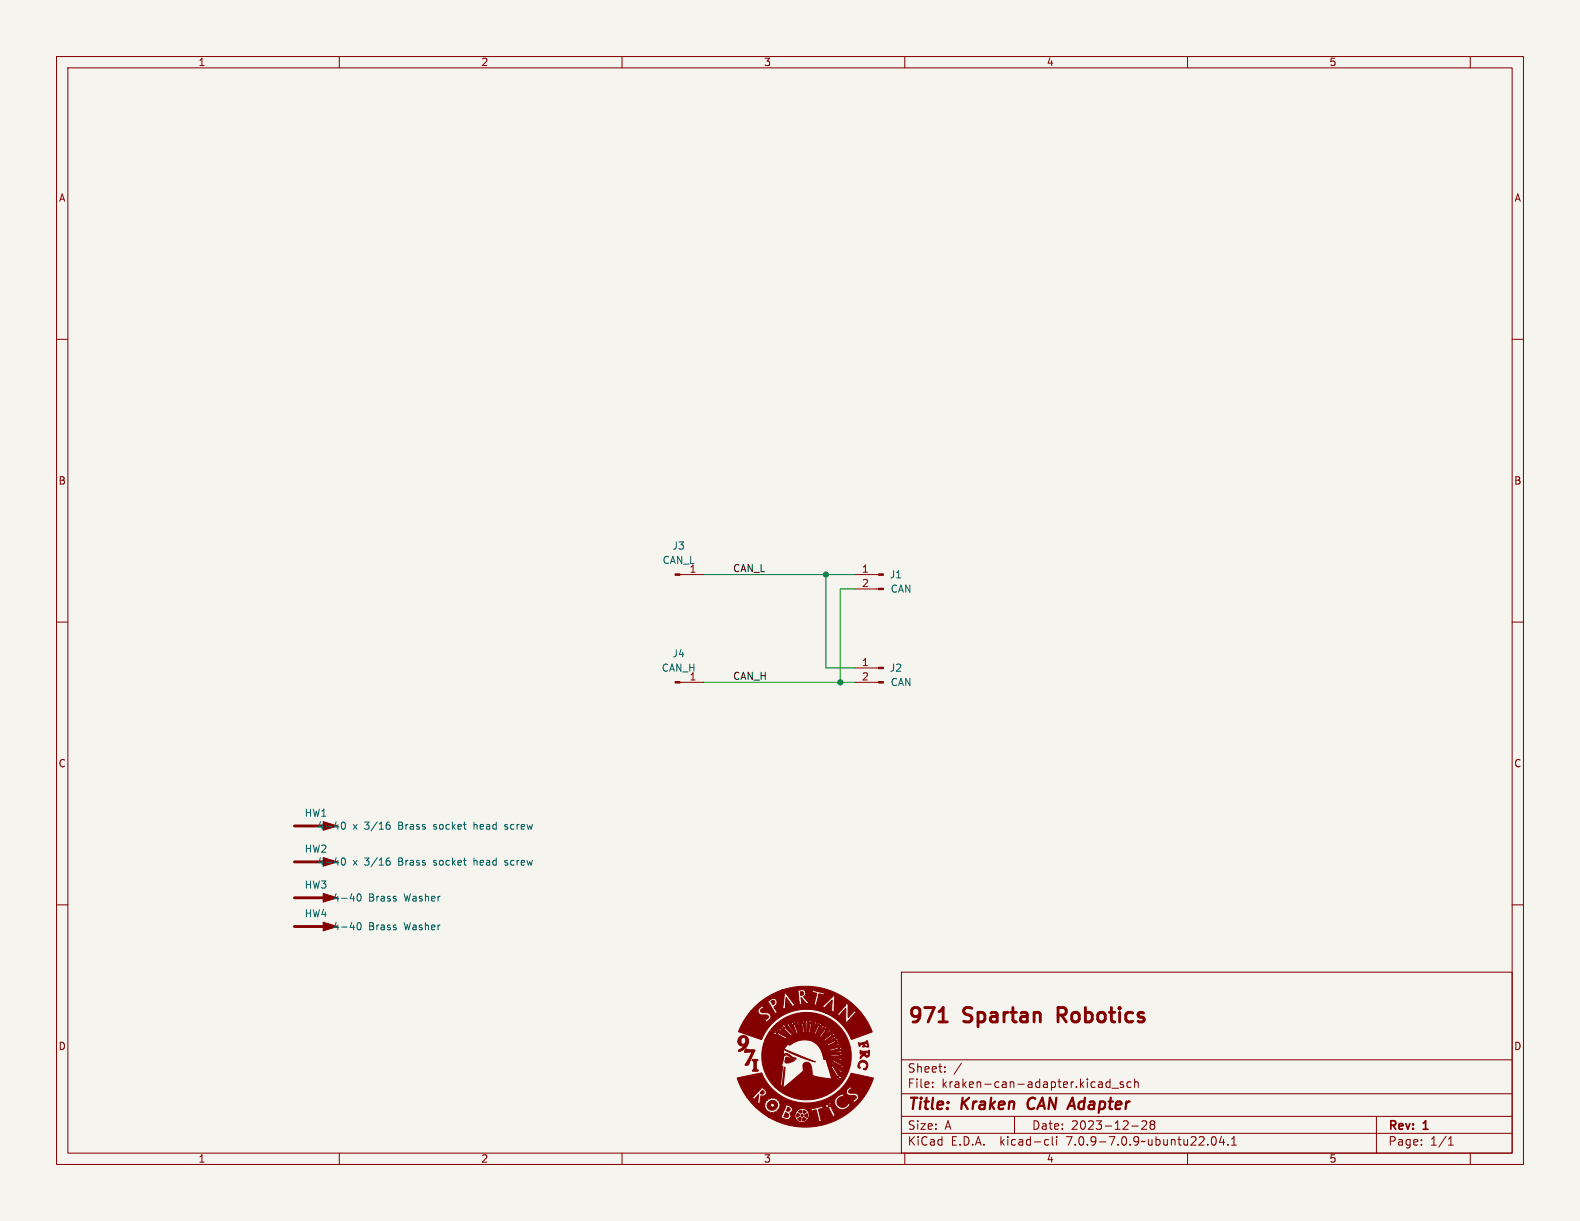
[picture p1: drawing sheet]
<svg xmlns="http://www.w3.org/2000/svg" width="279mm" height="216mm" viewBox="0 0 279 216" stroke-linecap="round" stroke-linejoin="round" font-family="sans-serif">
<path d="M0 0h279.4v215.9h-279.4z" fill="#f5f4ef" stroke="#f5f4ef" stroke-width=".18"/>
<g fill="none" stroke="#840000" stroke-width=".18">
<path d="M10 10h259.4v195.9h-259.4zM12 12h255.4v191.9h-255.4zM60 10v2M110 10v2M160 10v2M210 10v2M260 10v2M10 60h2M267.4 60h2M10 110h2M120.2 101.6h4.3M151.1 118.1h4.2"/>
<path d="M151.1 104.1h4.2M151.1 101.6h4.2M267.4 110h2M120.2 120.7h4.3M151.1 120.7h4.2M10 160h2M267.4 160h2M159.4 171.9h108v32h-108zM159.4 197.4h108M159.4 193.4h108M159.4 187.4h108M164.9 192.1v.2"/>
<path d="M164.9 191.4v.1M167.1 189.4v.2M167.1 188.7v.1M170 188l-1.3 1.9M179.4 197.4v3M196.3 190.8v1.5M196.3 191.4l-.4-.1-.3 .3v.4l.1 .2h.6M196.6 192.4h1.2M198.6 191.4l-.3-.1-.2 .2v.2l.5 .2v.3h-.5M200 191.4l-.4-.1-.3 .3v.4l.1 .2h.6M200.1 199.1h1.2M200.6 191.4l.3-.1 .3 .1 .1 .9"/>
<path d="M200.6 190.8v1.5M202.1 198.2l.5 .1 .2 .3-.9 1.1h.9M203.6 198.8l-.2-.3 .2-.3 .5 .1 .1 .2-.3 .3M203.6 198.8l-.2 .3v.3l.2 .3 .5-.1 .1-.2-.1-.4-.2-.2M203.6 198.8h.3M243.4 197.4v6.5M60 203.9v2M110 203.9v2M159.4 200.4h108M160 203.9v2M185 201.5l.4 .1M185.4 202.4l-.4 .1"/>
<path d="M186.1 201v1.3l.2 .2M186.9 201v.1M186.9 201.5v1M210 203.9v2M214.4 201.1l.2-.1a.81 .81 0 0 1 .6 .6 .81 .81 0 0 1-.3 .8l-.2 .1a.81 .81 0 0 1-.6-.6 .81 .81 0 0 1 .3-.8zM216 200.9l-.4 1.1h1M216.4 201.5v1M217.1 202.3v.2M217.8 202.5h.8M217.8 201.4l.4-.4v1.5M251.4 202.3v.2M251.4 201.6v.1"/>
<path d="M256.1 202.5h.9M256.1 201.4l.5-.4v1.5M260 203.9v2"/>
</g>
<path d="M182 194.4a1.27 1.27 0 0 0 0 1.6" fill="none" stroke="#840000" stroke-width=".4"/>
<path d="M52.1 158.8h6.3M52.1 152.4h6.3M52.1 146.1h6.3M52.1 163.8h6.3M187.1 179.5h1M188.1 178.2h-1v2.5M166.1 180.7h1.4" fill="none" stroke="#840000" stroke-width=".51"/>
<g fill="#840000" stroke="#840000" stroke-width=".18">
<path d="M130.4 190.6l4.3-.9a8.5 8.5 0 0 0 10 5.1h2.9l.1 .6 .5 .6-.1 .1h.3a1.43 1.43 0 0 0 1.9-.8l-.2-.3-.4 .5a.99 .99 0 0 1-1.6-.3 .99 .99 0 0 1 1-1.4l.1 .2 .2-.1-.2-.2a.32 .32 0 0 0-.2-.3 .32 .32 0 0 0-.4 .2l-.8 .6-.2 .6h-2.9a8.4 8.4 0 0 0 3.4-1.8l1.5 .1a.66 .66 0 0 0 .6 .6h.6a.42 .42 0 0 1 .6 .2 .42 .42 0 0 1-.4 .6l-.1-.1a.22 .22 0 0 0-.1 .2 .22 .22 0 0 0 .2 .2 .17 .17 0 0 0 .2 .2 .17 .17 0 0 0 .1-.2v-.1a.76 .76 0 0 0 .4-1.1l-.4-.3h-1a.35 .35 0 0 1-.2-.5 .35 .35 0 0 1 .5-.1l.1-.2-.4-.4-.5 .5-.2 .4h-1.5l.2-.1a13.7 13.7 0 0 0 2.3-3.1l3.8 .8a3.3 3.3 0 0 1-.7 1.8 12.7 12.7 0 0 1-17.9 5.1h2.1l.4 .2a1.45 1.45 0 0 0 1.2 .2l.4-.4v-.3h.6l.1 .1-.1 .1 .1 .1-.1 .1 .2 .1-.1 .1h.1l-.1 .1 .2 .1-.1 .1h.2v.1h.1l.1 .2 .1-.1 .2 .2 .1-.1 .1 .2 .1-.1 .3 .1 .1-.1h.1v-.1l.2 .1v-.2l.1 .1v-.2l.2 .1v-.2h.2l-.1-.1h.2l-.1-.2h.2l-.1-.1 .1-.1v-.3l.1-.1-.1-.1 .1-.1-.2-.2 .1-.1-.1-.1v-.1h-.2l.1-.2h-.2l.1-.1h-.2v-.1h-.1l-.1-.1-.1 .1-.1-.2h1.2l.2 .7 .1-.2 .6-.2 .4 1.6a.22 .22 0 0 1 .1 .3 .22 .22 0 0 1-.2 .1l.2 .2 .6-.2 .1-.2a.4 .4 0 0 1-.5-.5l-.1-.7a.41 .41 0 0 1-.1-.6 .41 .41 0 0 1 .6-.1v.1a.34 .34 0 0 0 .2-.3 .34 .34 0 0 0-.1-.3h.5l.1 .1a.86 .86 0 0 1 .8 .9l.2 .5a.28 .28 0 0 0 .2 .4 .28 .28 0 0 0 .4-.2l-.3-.6a1.42 1.42 0 0 1-.3-1.5l-.1-.1a.21 .21 0 0 0-.3-.2 .21 .21 0 0 0-.1 .3l-.3 .2v-.4l-.3 .6h-.5l-.1-.1-.1 .1-1.6 .4h-2.3v.1l-.1-.1-.1 .2-.1-.1v.2h-.2l.1 .1-.3 .1 .1 .1-.1-.1v.2l-.1 .1 .1 .1h-.2l.1 .2-.1 .1h-.6l-.2-.4a.68 .68 0 0 0 .4-.8 .68 .68 0 0 0-.7-.5l-.5-.2 .1 .3-.2 .5-.6 1.3-.2-.1-.1 .2h-2.1l-2.2-1.8 1.7 .1 .1 .3-.2 .2 .3-.1 .1 .2v.3l.2-.1 .4 .1v.2l.4-.2 .2 .2 .1-.2 .2-.1 .3 .1a.36 .36 0 0 1 .4-.5v-.2l.3-.3a.28 .28 0 0 1-.2-.2 .28 .28 0 0 1 .2-.3 .28 .28 0 0 1-.3-.2 .28 .28 0 0 1 .2-.3 .31 .31 0 0 1-.4-.1 .31 .31 0 0 1-.1-.4 .28 .28 0 0 1-.4 .1 .28 .28 0 0 1-.1-.3 .34 .34 0 0 1-.4 .2 .34 .34 0 0 1-.3-.2 .3 .3 0 0 1-.2 .3 .3 .3 0 0 1-.3-.1v.2l-.2 .2h-.3a.31 .31 0 0 1 .1 .4 .31 .31 0 0 1-.4 .1 .3 .3 0 0 1 .3 .3 .3 .3 0 0 1-.3 .3h-1.4l-1.6-1.8h.9l.6 .6a.94 .94 0 0 1 .6-.9l.1-.1-.2 1.2a.59 .59 0 0 0 .5 .6 .84 .84 0 0 1 0-1v-.3a.32 .32 0 0 1 .5-.2h.1a.69 .69 0 0 0 .5-.7 .69 .69 0 0 0-.6-.6l-.4-.3v.2l-1.4 1.6-.2-.1h-1l-1.1-1.8z"/>
<path d="M136.9 181.4l.4-.3h1.8l1.3 1.8 .2-.1 3.6 .1 .7-1.4a.45 .45 0 0 0 .4-.3 .45 .45 0 0 0-.1-.5l-.1 .3h-.2v-.3l-.3 .3v.5l-.6 1.3h-3.4l-1-1.5-.1-.5h.4l.1 .3a3.2 3.2 0 0 1 .9 1.7l.2-.1 2.6 .1 .8-2.2-.1-.1-.1 .2-.1-.2-.1 .1v.3l-.6 1.8h-2.4l-.5-1.3 .1-.6-.3-.3h.4l.2 .4 .5 1.8 .2-.1-.4-1.9h.3l.2 .4 .2 1.5 1.2 .1 .1-.5a2.35 2.35 0 0 1 .4-1.5l-.1-.4-.1 .3-.2-.1 .1-.3a.62 .62 0 0 0-.2 .9l-.2 1.5h-.8l-.2-1.6 .2-.5h.2l.1 .3v1.6a.13 .13 0 0 0 0 .2 .13 .13 0 0 0 .2-.1v-1.7l.2-.4-.1-.1a.17 .17 0 0 1-.2 .2 .17 .17 0 0 1-.1-.3l-.1 .3h-.2l-.3-.4 .1 .3-.2 .1-.2-.2v.4h-.3v-.3l-.2-.1v.3l-.2-.2-.5 .1-.1 .3h-.1l-.1-.3-.2 .3h-.5a.18 .18 0 0 1 0 .3 .18 .18 0 0 1-.2 0 .18 .18 0 0 1-.1-.2v.2h-1.8a7.8 7.8 0 0 1 10.2-.5 7.8 7.8 0 0 1 1.9 10.1 8 8 0 0 1-12.4 1.4l1 .1 .3-.3 .4-3.2 .1 .1-.3 3.6 3.3-2.8 .3-.4a1.04 1.04 0 0 1 .2-1.3 .9 .9 0 0 1 1.2 1l.1 .6a.61 .61 0 0 0 .7 .9l2.8 .4-.7-2.3h.5l.4 .7a2.12 2.12 0 0 1 .7 1.6l.4 .3v-.4h.2l.1 .3a.55 .55 0 0 0 .1-.6 .55 .55 0 0 0-.6-.3l-1-1.7-.8 .1-.1-.5h.6l.4 .2 1.2 1.2 .2 .4h.3a.17 .17 0 0 1-.2-.1 .17 .17 0 0 1 .1-.2 .17 .17 0 0 1 .2 .1l-1.6-1.4-.2-.4h-.3a.16 .16 0 0 1 .2 .2 .16 .16 0 0 1-.3 0h-.6l-.2-.5h.9l.6 .4a2.37 2.37 0 0 1 1.3 .9l.4-.1-.2-.1v-.2h.3l-.3-.3h-.5l-1.5-.8-.1 .2h-.9v-.2h-.4l-.1-.2a3.4 3.4 0 0 0-3.1-3.2 4.1 4.1 0 0 0-2.8 .9l-.4-.2-.7 .9 5.6 2.3-3.2-1.1-2.4-1.2v1a1.03 1.03 0 0 1 1.5 .4l.7 .2v.2l-.6-.1-1.1-.7-.5 .2-.1 .7-.3 1.1 .2 .1-.4 3.5h-1a7.6 7.6 0 0 1-2-7.6l4.6 .1a6 6 0 0 1 3-1 3.7 3.7 0 0 1 3.3 3.5l-.1-.6h.4l.1 .4 .1-.1a.3 .3 0 0 0 0-.3 .3 .3 0 0 0-.3-.1 .45 .45 0 0 1-.5-.6l.4-.1 .1 .3h.1a.36 .36 0 0 0-.1-.4 .36 .36 0 0 0-.5 .1l-.2-.3a.24 .24 0 0 1-.1-.4 .24 .24 0 0 1 .4 .1l.1 .1h.1l-.2-.5-.6 .2-.1-.1a.32 .32 0 0 1-.3-.3 .32 .32 0 0 1 .3-.3l.2 .2h.2l-.4-.4-.4 .4-.3-.3a.24 .24 0 0 1-.3-.2 .24 .24 0 0 1 .2-.3l.4 .2v-.1l-.6-.3a.35 .35 0 0 1-.1 .5 .35 .35 0 0 1-.5-.1 .3 .3 0 0 1-.3-.2 .3 .3 0 0 1 0-.3l.5 .1v-.1l-.7-.2v.5h-.9a.18 .18 0 0 1-.1-.3 .18 .18 0 0 1 .3-.1h.2l-.3-.1a.28 .28 0 0 0-.4 .1 .28 .28 0 0 0 .1 .4l-1 .2-.1-.3 .5-.2h-.3a.25 .25 0 0 0-.3 .2 .25 .25 0 0 0 .1 .3l-.5 .3a.28 .28 0 0 1-.2 .1 .28 .28 0 0 1-.3-.2l.4-.4-.5 .3 .2 .4-.3 .2h-4.5l.3-.6h3.8a.37 .37 0 0 0 .5 .4l-.3-.4 .5-.3a.23 .23 0 0 1 .4-.1 .23 .23 0 0 1 0 .3l-.2 .2 .5-.2-.2-.4 .7-.2a.23 .23 0 0 1 .3-.1 .23 .23 0 0 1 0 .4l-.4 .1 .4-.1a.3 .3 0 0 0 .3-.1 .3 .3 0 0 0-.1-.4h1.1v.4h-.5h.7v-.5l1 .3a.3 .3 0 0 1-.1 .3 .3 .3 0 0 1-.4 0h-.1l.6 .2 .2-.5 .7 .3a.24 .24 0 0 1 .1 .3 .24 .24 0 0 1-.2 .2l-.4-.1a.4 .4 0 0 0 .4 .2 .4 .4 0 0 0 .3-.3l.7 .6-.4 .2-.3-.1a.37 .37 0 0 0 .3 .3 .37 .37 0 0 0 .4-.2h.1l.4 .7-.4 .1-.2-.3h-.1l.1 .2a.41 .41 0 0 0 .7 0l.1 .6a.22 .22 0 0 1 0 .3 .22 .22 0 0 1-.3-.1l-.1-.3-.1 .1a.35 .35 0 0 0 .1 .4 .35 .35 0 0 0 .5-.1h.1l.1 .8h-.5v-.4v.5l.8-.1v.1l1.9 .5 .3-.1a.17 .17 0 0 1-.3-.1 .17 .17 0 0 1 .2-.2l-2.3-.2-.1-.5h.3v.2h1.3a.63 .63 0 0 0 .8 .1l-.2-.2 .1-.1h.2a.45 .45 0 0 0-.4-.2 .45 .45 0 0 0-.4 .2h-1.7l-.1-.4h.3a.43 .43 0 0 0 .7 .1l1.4-.1 .1-.1-.2-.1v-.1h.3a.74 .74 0 0 0-.9 .1l-1.7 .2-.1-.5h.3v.2l1.6-.3a.43 .43 0 0 0 .4 .1 .43 .43 0 0 0 .3-.4 .18 .18 0 0 1-.2 .1 .18 .18 0 0 1-.2-.1l.3-.2-.5-.1-.4 .3-1.3 .4h-.3l-.2-.4h.3l.1 .2 1.5-.6a.46 .46 0 0 0 .6-.3 .16 .16 0 0 1-.2 .2 .16 .16 0 0 1-.1-.2 .16 .16 0 0 1 .1-.2l-2 .9h-.3l-.3-.5h.3l.2 .2 1.2-.6h.6l.3-.3h-.4v-.1l.3-.2a.67 .67 0 0 0-.9 .4l-1.3 .6h-.3l-.2-.4h.3l.1 .2 1.4-.9 .4-.1 .1-.1-.3-.1 .1-.2h-.2l-.2 .3-1.4 .9h-.3l-.4-.4h.4l.1 .2 1.3-1a.45 .45 0 0 0 .4-.1 .45 .45 0 0 0 .1-.5l-.2 .3-.1-.1 .1-.3-.4 .2-.2 .4-1.1 .9h-.4l-.4-.3h.4a.23 .23 0 0 0 .3 0 .23 .23 0 0 0 .1-.2l1.3-1.1v-.3l-.2 .2v-.3l-.1 .1-.2 .4-1.2 1.2h-.4l-.5-.3h.5l.2 .1 .2-.3a2.11 2.11 0 0 1 1.1-1v-.4a.16 .16 0 0 1-.2 .1 .16 .16 0 0 1-.1-.2 .16 .16 0 0 1 .3-.1 .5 .5 0 0 0-.6 .6l-.9 1.2h-.5l-.7-.3 1 .1 .8-1.4 .3-.2v-.2a.16 .16 0 0 1-.3 0 .16 .16 0 0 1 .2-.2 .51 .51 0 0 0-.4 .6l-.8 1.3h-.8a5.8 5.8 0 0 0-4.6 .9h-3.8l.7-1.4h.7l.1 .3 .2 .1a1.47 1.47 0 0 1 1.3 .5l.6 .3 .4-.2-.4-.2a2.26 2.26 0 0 1-1.4-1l-.6-.1 .1 .1a.15 .15 0 0 1 0 .3 .14 .14 0 0 1-.2-.1l-.1-.1-.7 .1 .4-.6h1.1l1.9 1.5 .2-.1-1.7-1.6h-.3l.2 .2v.1l-1.4-.1 .4-.4h1.3l.2 .4 .5 .2 1.1 1.1 .3-.2-1.2-1.2a.59 .59 0 0 0-.8-.6 .22 .22 0 0 1 .3 .1 .22 .22 0 0 1-.1 .3l-.3-.2z"/>
<path d="M133 187.3h.1a.79 .79 0 0 1 .9 .2 .61 .61 0 0 0-.3 .8v.2a.51 .51 0 0 0 .4 .8l-.1 .1h-.7a.19 .19 0 0 1-.2-.1 .19 .19 0 0 1 .2-.2v-.9a.45 .45 0 0 0-.3-.7z"/>
<path d="M152.1 187.7a.87 .87 0 0 1 1.3 .2 .87 .87 0 0 1-.5 1.3l-.2-.2a.62 .62 0 0 0 .6-.8 .62 .62 0 0 0-.9-.4 .61 .61 0 0 0-.3 1.1 .42 .42 0 0 1-.4-.3 .42 .42 0 0 1 .1-.5z"/>
<path d="M131.9 185.5l1.2 .1a.25 .25 0 0 1 .4 .1 .25 .25 0 0 1-.1 .3l-.8 1.7a.65 .65 0 0 1-.8 .7l1.2-2.4-1 .1a.25 .25 0 0 1-.4-.1 .25 .25 0 0 1 .2-.4z"/>
<path d="M152.1 185.8l.2 .1h.8l.6-.2a1.11 1.11 0 0 1-.3 1.2h-.3a.35 .35 0 0 0-.3-.3 .35 .35 0 0 0-.3 .2l-.3 .4a.74 .74 0 0 1 .6-1h-.4l-.2 .2-.1-.2h.9a.32 .32 0 0 0 .2 .4 .32 .32 0 0 0 .3-.4h-1.4z"/>
<path d="M130.7 183.4a1 1 0 0 1 1.4 0 1 1 0 0 1 .1 1.3 1.63 1.63 0 0 1-1.6 1.2v-.2l1-.7a.91 .91 0 0 1-1.1-.7v-.1h.5a.46 .46 0 0 0 .6 .4 .46 .46 0 0 0 .3-.6 .45 .45 0 0 0-.5-.5 .45 .45 0 0 0-.4 .6v.1h-.5z"/>
<path d="M151.8 184.4h.5a1.29 1.29 0 0 0 1.1-.4l.2 .8a.22 .22 0 0 1 0 .3 .22 .22 0 0 1-.3 .1v-.3a.3 .3 0 0 0 0-.4 .3 .3 0 0 0-.4 .1v.3l.2 .1-.5 .1h-.1a.21 .21 0 0 0 .1-.4 .2 .2 0 0 0-.3 0l-.2 .1v.2h-.1z"/>
<path d="M133.4 178.1l.9-.8h1.2a.81 .81 0 0 1 .8 .7l.4 .6a.52 .52 0 0 1 .1 .7l.9-.4-.1-.1-.2 .1-.4-.6h1.3v.1l.8-.2-.2-.1v-.8h.2a.14 .14 0 0 0 .2 .1 .14 .14 0 0 0 0-.2 .14 .14 0 0 0-.2 0l-.2 .1 .1-.9 .7 .9a.43 .43 0 0 1 .2 .7h5.4l.8 .2a.52 .52 0 0 1 .3-.7l.3 .1a.14 .14 0 0 0 .1 .1 .14 .14 0 0 0 .1-.1l-.1-.2-.4 .1 .8-.7-.1 1.7-.3 .1 .8 .4 .1-.1a.91 .91 0 0 1-.2-1l.1-1.7a.38 .38 0 0 0-.6 .3l-1.7 1.5h-5.4l.6-.2h4h-4l.2-.1v-.1h-.3l-1.3-1.8a.22 .22 0 0 0-.3-.3 .22 .22 0 0 0-.1 .4l-.3 2.3-1.4 .1a.22 .22 0 0 1-.1-.3 .22 .22 0 0 1 .2-.2l.3-.3v-.4a.65 .65 0 0 0-.5-.6 .65 .65 0 0 0-.7 .3l-.7 .5h-1.2l.4-.3a12.7 12.7 0 0 1 3.5-1.9h2.7l.1 .2a.46 .46 0 0 1 .2 .6l.1 1.2a.28 .28 0 0 1-.2 .4v.1l.9-.1-.1-.1h-.1l-.2-1 1 1.1 .6-.1-.3-.2-.6-.7a.27 .27 0 0 1-.2-.2 .27 .27 0 0 1 .3-.3l.1-.5 1.6 .1a.24 .24 0 0 1 .3 0 .24 .24 0 0 1 0 .3l-.3 1.2a.24 .24 0 0 1-.1 .3 .24 .24 0 0 1-.3 0 .79 .79 0 0 0 .9 .2 .31 .31 0 0 1-.2-.2 .31 .31 0 0 1 .1-.4l.3-1.1h.1h-.1v-.2l.7 .2-.1 .1 .2 .1 .2-.7-.2 .1-.8-.1-1-.4-.2 .5h-1.1a.7 .7 0 0 0-1.1-.4h-3.2l.4-.1a12.7 12.7 0 0 1 15.6 7.5l-3.7 1.3a8.4 8.4 0 0 0-4.5-4.6h1.9l.7 .5-.1-.2 1.1-1.2-.1 2.5h.2l1.2-1.3a.52 .52 0 0 1 .7-.3l-.6-.7a.17 .17 0 0 0-.2 .2 .17 .17 0 0 0 .2 .1l-1 1.1 .1-2.2-.6-.4h-.1l.2 .2-.1 .4-1.3 1.3-.2-.1-.1 .1a6 6 0 0 1-3.1-.4l-2.1-.3a8.7 8.7 0 0 0-8.1 5.3l-4-1.4a12.2 12.2 0 0 1 2.2-3.6h1.2l.4 .6 .8 .1a.42 .42 0 0 1 .7 .3 .42 .42 0 0 1-.7 .4l.3 .4a.18 .18 0 0 0 .2 .1 .18 .18 0 0 0 .1-.2 .86 .86 0 0 0 .5-1l-.1-.2a1.8 1.8 0 0 0-1.5-.3 .4 .4 0 0 1-.1-.5 .4 .4 0 0 1 .5-.2l-.2-.3a.17 .17 0 0 0-.2-.2 .17 .17 0 0 0-.1 .2l-.5 .4-.1 .4h-1.2z"/>
<path d="M141 197.8l.5-.3 .2 .1v.5a.37 .37 0 0 1-.6-.2z"/>
<path d="M142 197.7l.1-.1 .5 .3a.48 .48 0 0 1-.7 .2z"/>
<path d="M142.3 197.1l.5-.2-.1 .7-.4-.3z"/>
<path d="M141 196.8a.34 .34 0 0 1 .4 .4 .34 .34 0 0 1-.5 .3z"/>
<path d="M142 196.3l.6 .3-.2 .1a.25 .25 0 0 1-.3 .1 .25 .25 0 0 1-.1-.3z"/>
<path d="M141.2 196.6l.5-.3v.5h-.1z"/>
<path d="M138.9 196.7l.5 .3a.4 .4 0 0 1-.1 .6 .4 .4 0 0 1-.6-.1l-.1-.1z"/>
<path d="M139.3 195.8a.37 .37 0 0 1 .4 .5 .37 .37 0 0 1-.6 .1z"/>
<path d="M146.6 195.5l.3-.1v.2l-.3 .1 .2-.1v-.2l-.2 .3z"/>
<path d="M135.9 194.9a.9 .9 0 0 1 1.3-.1 .9 .9 0 0 1 .1 1.2 .9 .9 0 0 1-1.2 .2l-.3-.3-.1-.4h.5l.4 .3 .3-.1v-.4a.37 .37 0 0 0-.4-.2 .37 .37 0 0 0-.3 .4h-.5z"/>
<path d="M134.8 192.8l.3 .3v.2a.41 .41 0 0 1-.7 0z"/>
<path d="M139 187h.3l1.2 .5a2.24 2.24 0 0 1-1.5 .4h-.1a.74 .74 0 0 1 0-.9z"/>
<path d="M148.1 190.4h.1v.2v-.2l.1 .2v-.2h-.2a.15 .15 0 0 1 .2 0 .15 .15 0 0 1-.1 .2 .15 .15 0 0 1-.1-.2l.1 .2z"/>
<path d="M148.7 188.2h.2v.2h-.2l.2-.1z"/>
<path d="M148.4 186.6h.2v.1h-.2h.2l-.2-.1 .2 .1z"/>
<path d="M148.3 185.2l.1-.1 .1 .2-.2 .1 .2-.2-.2 .1 .1-.1-.2 .1 .2-.2-.2 .2z"/>
<path d="M147.8 184h.2v.2h-.2l.2-.1h-.2h.2z"/>
<path d="M147 182.8h.2l-.1 .2h-.1l.2-.2-.2 .1 .1-.1-.1 .1z"/>
<path d="M137.3 182.5l.2 .2-.2-.2a.16 .16 0 0 1 .3 .1 .15 .15 0 0 1-.2 .2 .15 .15 0 0 1-.1-.2l.2 .1z"/>
<path d="M145.9 182l.2-.1 .1 .2h-.2l.1-.1-.2 .1 .2-.1-.2 .1 .2-.2z"/>
<path d="M138.5 181.6a.14 .14 0 0 1 .2 .1 .14 .14 0 0 1 0 .2 .14 .14 0 0 1-.2-.1l.2 .1-.2-.1h.2l-.2-.1 .2 .1z"/>
<path d="M144.7 181.1h.2v.2h-.2l.2-.1-.1-.1-.1 .2z"/>
<path d="M140.4 181h.1v.2h-.1l.1-.1-.1-.1-.1 .2z"/>
<path d="M143.4 180.8h.1v.2h-.1l.1-.2-.1 .2 .1-.2-.2 .1z"/>
<path d="M141.7 180.7l.2 .2-.2-.2 .2 .2-.1-.2h.1l.1 .2h-.2z"/>
<path d="M136.3 177.1a.37 .37 0 0 1 .7 0 .37 .37 0 0 1-.4 .5z"/>
<path d="M141.5 175.4a.36 .36 0 0 1 .6 .1 .36 .36 0 0 1-.3 .5h-.2z"/>
<path d="M57.1 163.1l2.6 .7-2.6 .8z"/>
<path d="M57.1 158l2.6 .8-2.6 .7z"/>
<path d="M155.3 120.5h.9v.3h-.9z"/>
<path d="M155.3 118h.9v.2h-.9z"/>
<path d="M155.3 104h.9v.3h-.9z"/>
<path d="M155.3 101.5h.9v.2h-.9z"/>
<path d="M119.4 120.5h.8v.3h-.8z"/>
<path d="M119.4 101.5h.8v.2h-.8z"/>
<circle cx="141.8" cy="197.2" r=".2"/>
<circle cx="147.1" cy="188.5" r=".1"/>
<circle cx="147.1" cy="187.5" r=".08"/>
</g>
<g fill="none" stroke="#006464" stroke-width=".18">
<path d="M60.5 151.8l.2-.1a.68 .68 0 0 1 .4 .6 .68 .68 0 0 1-.4 .7l-.2-.1-.1-.4zM60.5 145.4h.2a.68 .68 0 0 1 .4 .6 .68 .68 0 0 1-.4 .6 .84 .84 0 0 1-.2-1.2zM63.3 158.1h.1a.68 .68 0 0 1 .5 .6 .68 .68 0 0 1-.5 .6 .84 .84 0 0 1-.1-1.2zM68.5 152.2l.4 .1 .1 .1-.1 .5-.4 .1M68.5 145.8l.4 .1 .1 .2-.1 .4-.4 .1M68.9 151.7l-.4 .1M68.9 145.4h-.4M83.8 145.4v1.2M83.8 151.7v1.3M84 152.1l-.2 .2M84 145.8l-.2 .1M89.3 152.9l.3 .1"/>
<path d="M89.3 146.6h.3M89.6 152.1l-.3 .2v.2l.3 .1M89.6 145.8l-.3 .2v.1l.3 .1M63.3 163.2l.1-.1a.68 .68 0 0 1 .5 .7 .68 .68 0 0 1-.5 .6 .84 .84 0 0 1-.1-1.2z"/>
</g>
<path d="M124.5 101.6h26.6M146 101.6v16.5h5.1M151.1 104.1h-2.5v16.6M124.5 120.7h26.6" fill="none" stroke="#009600" stroke-width=".18"/>
<g fill="#009600" stroke="#009600" stroke-width=".18">
<circle cx="148.6" cy="120.7" r=".46"/>
<circle cx="146" cy="101.6" r=".46"/>
</g>
<g font-size="3.5" fill="#840000">
<text x="160.4" y="181.6">971</text>
<text x="170.6" y="181.6">Spartan</text>
<text x="188.2" y="181.6">Robotics</text>
</g>
<g font-size="2.8" fill="#840000">
<text x="160.4" y="196.8">Title:</text>
<text x="170.1" y="196.8">Kraken</text>
<text x="182.6" y="196.8">CAN Adapter</text>
</g>
<g font-size="2.1" fill="#840000">
<text x="160.4" y="189.9">Sheet:</text>
<text x="160.4" y="192.6">File:</text>
<text x="166.5" y="192.6">kraken-can-adapter.kicad_sch</text>
<text x="160.4" y="202.8">KiCad</text>
<text x="160.4" y="200">Size:</text>
<text x="167.1" y="200">A</text>
<text x="168.1" y="202.8">E.D.A.</text>
<text x="177" y="202.8">kicad-cli</text>
<text x="182.4" y="200">Date:</text>
<text x="188.9" y="202.8">7.0.9-7.0.9~ubuntu22.04.1</text>
<text x="189.4" y="200">2023-12-28</text>
<text x="245.4" y="200.2">Rev:</text>
<text x="245.4" y="202.8">Page:</text>
<text x="251.8" y="200.2">1</text>
<text x="252.9" y="202.8">1/1</text>
</g>
<g font-size="1.8" fill="#840000">
<text x="35" y="11.9">1</text>
<text x="85" y="11.9">2</text>
<text x="135" y="11.9">3</text>
<text x="185" y="11.9">4</text>
<text x="235" y="11.9">5</text>
<text x="10.3" y="35.9">A</text>
<text x="267.7" y="35.9">A</text>
<text x="10.3" y="85.9">B</text>
<text x="267.7" y="85.9">B</text>
<text x="10.3" y="135.9">C</text>
<text x="267.7" y="135.9">C</text>
<text x="10.3" y="185.9">D</text>
<text x="267.7" y="185.9">D</text>
<text x="35" y="205.8">1</text>
<text x="85" y="205.8">2</text>
<text x="135" y="205.8">3</text>
<text x="185" y="205.8">4</text>
<text x="235" y="205.8">5</text>
</g>
<g font-size="1.8" fill="#006464">
<text x="117.1" y="99.9">CAN_L</text>
<text x="118.8" y="97.4">J3</text>
<text x="121.8" y="101.3">1</text>
<text x="157.3" y="102.5">J1</text>
<text x="157.4" y="105">CAN</text>
<text x="116.9" y="119">CAN_H</text>
<text x="118.8" y="116.4">J4</text>
<text x="157.3" y="119">J2</text>
<text x="157.4" y="121.5">CAN</text>
<text x="53.8" y="144.6">HW1</text>
<text x="56" y="146.9">4-40</text>
<text x="62.4" y="146.9">x</text>
<text x="64.6" y="146.9">3/16</text>
<text x="70.7" y="146.9">Brass</text>
<text x="77.2" y="146.9">socket</text>
<text x="84.4" y="146.9">head</text>
<text x="90.1" y="146.9">screw</text>
<text x="53.8" y="151">HW2</text>
<text x="56" y="153.3">4-40</text>
<text x="62.4" y="153.3">x</text>
<text x="64.6" y="153.3">3/16</text>
<text x="70.7" y="153.3">Brass</text>
<text x="77.2" y="153.3">socket</text>
<text x="84.4" y="153.3">head</text>
<text x="90.1" y="153.3">screw</text>
<text x="53.8" y="157.3">HW3</text>
<text x="58.8" y="159.6">4-40</text>
<text x="65.2" y="159.6">Brass</text>
<text x="71.6" y="159.6">Washer</text>
<text x="53.8" y="162.4">HW4</text>
<text x="58.8" y="164.7">4-40</text>
<text x="65.2" y="164.7">Brass</text>
<text x="71.6" y="164.7">Washer</text>
</g>
<g font-size="1.8" fill="#0f0f0f">
<text x="129.5" y="101.3">CAN_L</text>
<text x="129.5" y="120.3">CAN_H</text>
</g>
<g font-size="1.8" fill="#a90000">
<text x="152.3" y="101.3">1</text>
<text x="152.3" y="103.9">2</text>
<text x="152.3" y="117.9">1</text>
<text x="121.8" y="120.4">1</text>
<text x="152.3" y="120.4">2</text>
</g>
</svg>
